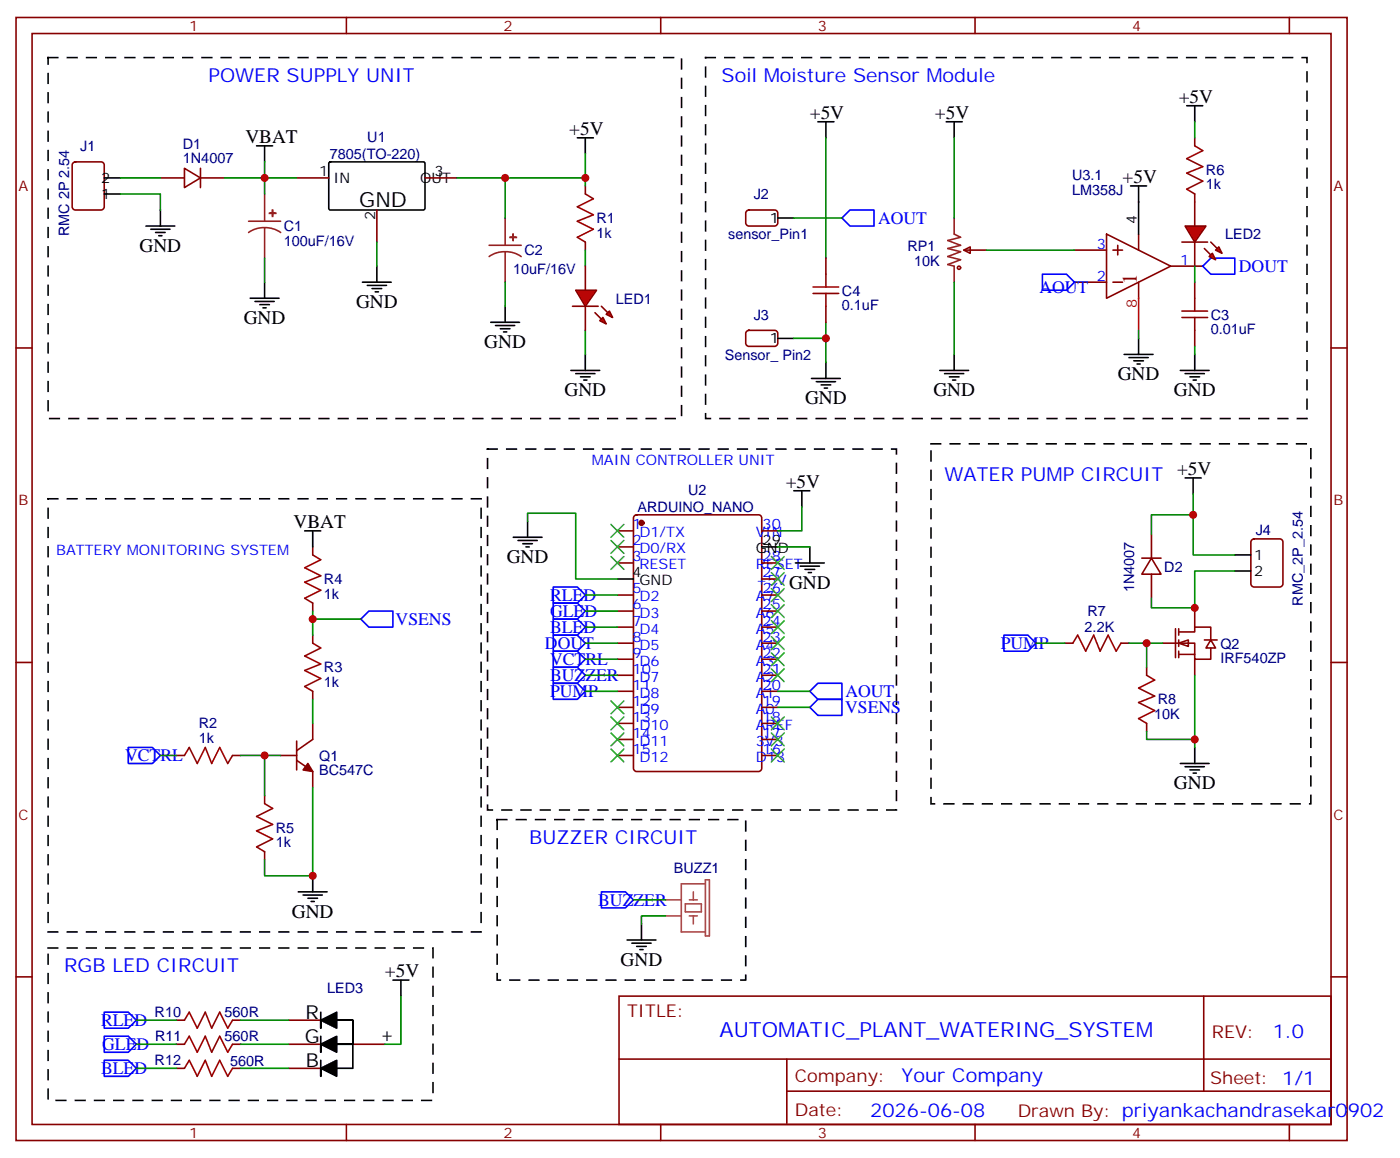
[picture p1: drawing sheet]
<svg xmlns="http://www.w3.org/2000/svg" width="308mm" height="255mm" viewBox="0 0 308 255" stroke-linecap="round" stroke-linejoin="round" font-family="sans-serif">
<g fill="none" stroke="#870000" stroke-width=".35">
<path d="M3.5 3.8h292.8v247h-292.8zM7.1 7.4h285.7v239.9h-285.7zM76.2 3.8v3.6M145.3 3.8v3.6M214.5 3.8v3.6M283.6 3.8v3.6M16.1 35.8l.5-.2h5.6a.71 .71 0 0 1 .7 .7v9.2a.76 .76 0 0 1-.7 .7h-5.6a.76 .76 0 0 1-.7-.7v-9.2zM35.3 39.1h5.3M40.6 37l3.5 2.1-3.5 2.1zM44.1 37v4.2M44.1 39.1h5.3M65.3 39.1h7"/>
<path d="M93.5 39.1h7M82.9 46.2v7M128.8 40.9v1.8M128.8 53.2v1.8M164.3 46.4l.4-.2h5.7a.71 .71 0 0 1 .7 .7v2.1a.76 .76 0 0 1-.7 .7h-5.7a.76 .76 0 0 1-.7-.7v-2.1zM212 55l1.4-.7v1.4zM212 55h5M236.4 55h7M243.4 51.5l14.1 7-14.1 7.1zM244.8 55h2.1M245.9 53.9v2.2M250.5 51.5v3.5"/>
<path d="M257.5 58.5h7.1M3.5 76.5h3.6M164.3 72.8l.4-.2h5.7a.71 .71 0 0 1 .7 .7v2.2a.76 .76 0 0 1-.7 .7h-5.7a.76 .76 0 0 1-.7-.7v-2.2zM236.4 62.1h7M244.8 62.1h2.1M250.5 62.1v3.5M292.8 76.5h3.5M135.8 116.7h3.5M139.6 113.4l.5-.2h26.8a.71 .71 0 0 1 .7 .7v55a.76 .76 0 0 1-.7 .8h-26.8a.76 .76 0 0 1-.8-.8v-55zM167.6 116.7h3.5M68.8 120.3v1.7M68.8 132.6v1.8"/>
<path d="M68.8 139.7v1.7M135.8 120.3h3.5M135.8 123.8h3.5M135.8 130.8h3.5M135.8 134.4h3.5M135.8 137.9h3.5M167.6 123.8h3.5M167.6 130.8h3.5M167.6 134.4h3.5M167.6 137.9h3.5M167.6 127.3h3.5M3.5 145.7h3.6"/>
<path d="M68.8 152v1.8M68.8 159.1v3.5l-3.5 2.5M135.8 141.4h3.5M135.8 145h3.5M135.8 148.5h3.5M135.8 152h3.5M135.8 155.5h3.5M135.8 159.1h3.5M167.6 141.4h3.5M167.6 145h3.5M167.6 148.5h3.5M167.6 152h3.5"/>
<path d="M167.6 155.5h3.5M167.6 159.1h3.5M292.8 145.7h3.5M38.8 166.1h1.8M51.2 166.1h1.7M58.2 174.9v1.8M61.7 166.1h3.6M65.3 167.2l3.5 2.5v3.5M65.3 162.9v6.4M135.8 166.1h3.5M135.8 162.6h3.5M167.6 166.1h3.5"/>
<path d="M167.6 162.6h3.5M58.2 187.3v1.8M3.5 214.8h3.6M136.2 219h156.6v28.3h-156.6zM264.8 219.1v20.8M292.8 214.8h3.5M136.2 232.9h156.5M173.1 239.9h119.6M173.1 232.9v14.1M76.2 247.3v3.5M145.3 247.3v3.5M214.5 247.3v3.5"/>
<path d="M283.6 247.3v3.5"/>
</g>
<g fill="none" stroke="#000" stroke-width=".35">
<path d="M22.9 39.1h3.6M56.4 32.1h3.6M58.2 32.1v3.5M72.4 35.8l.3-.2h20.6l.2 .3-.1 10.1-.3 .2-20.6-.1-.2-.3zM127 30.3h3.5M128.8 30.3v3.5M208.1 26.8h3.6M209.9 26.8v3.5M22.9 42.7h3.6M32.1 49.7h6.4M33.2 50.4h4.2M34.2 51.1h2.1"/>
<path d="M34.9 51.8h.7M35.3 46.2v3.5M82.9 58.5v3.6M171.1 47.9h3.5M250.5 44.4v7.1M55 65.6h6.4M56.1 66.3h4.2M57.1 67h2.2M57.9 67.7h.7M58.2 62.1v3.5M79.7 62.1h6.4M80.8 62.8h4.2"/>
<path d="M81.8 63.5h2.2M82.5 64.2h.8M107.9 70.9h6.4M109 71.6h4.2M110.1 72.3h2.1M110.8 73h.7M111.1 67.3v3.6M128.8 77.9v3.6M171.1 74.4h3.5M181.7 79.7v3.5M209.9 77.9v3.6M247.3 77.9h6.3"/>
<path d="M248.4 78.6h4.2M249.4 79.3h2.1M250.5 74.4v3.5M125.6 81.5h6.3M126.6 82.2h4.3M127.7 82.9h2.1M128.4 83.6h.7M178.5 83.2h6.4M179.6 83.9h4.2M180.6 84.6h2.1M181.3 85.3h.7M206.7 81.5h6.4"/>
<path d="M207.8 82.2h4.2M208.8 82.9h2.2M209.5 83.6h.8M250.1 80h.7M67 116.7h3.6M68.8 116.7v3.6M112.9 118.1h6.3M113.9 118.9h4.3M115 119.6h2.1M116.1 114.6v3.5M115.7 120.3h.7M135.8 127.3h3.5"/>
<path d="M167.6 120.3h3.5M65.6 196.1h6.4M66.7 196.8h4.2M67.7 197.5h2.1M68.4 198.2h.7M68.8 192.6v3.5"/>
</g>
<g fill="none" stroke="#008700" stroke-width=".35">
<path d="M26.5 39.1h8.8M58.2 35.6v3.5h-8.8M65.3 39.1h-7.1v3.6M26.5 42.7h8.8v3.5M58.2 56.8v5.3M82.9 53.2v5.3M128.8 55v3.5M217 55h19.4M111.1 62.1v5.2M128.8 72.6v5.3M174.6 74.4h7.1M181.7 70.9v8.8"/>
<path d="M209.9 62.1v15.8M116.1 114.6v-1.7h10.5v14.4h9.2M68.8 134.4v5.3M68.8 136.1h10.6M128.8 130.8h7M128.8 134.4h7M128.8 137.9h7M68.8 153.8v5.3M128.8 141.4h7M52.9 166.1h8.8M58.2 166.1v8.8M68.8 173.2v19.4h-10.6v-3.5"/>
</g>
<path d="M54.7 48.6h7M58.2 50.1l-1.8 .2-1.7 .8M58.2 50.1l1.9 .2 1.6 .8M58.2 42.7v5.9M58.2 50.1v6.7M107.6 53.9h7.1M111.1 55.4l-1.8 .2-1.7 .8M111.1 55.4l1.9 .2 1.7 .8M111.1 47.9v6M111.1 55.4v6.7M209.9 47.9v3.6l1.4 .7-2.8 .7 2.8 1-2.8 .7 2.8 .8-2.8 1 2.8 .7-2.8 1.1 1.4 .3v3.6" fill="none" stroke="#8c2424" stroke-width=".35"/>
<g fill="#8c2424" stroke="#8c2424" stroke-width=".35">
<path d="M59.3 46.9h1.4z"/>
<path d="M59.9 46.2l.1 1.4z"/>
<path d="M112.2 52.2h1.4z"/>
<path d="M112.9 51.5v1.4z"/>
</g>
<g fill="none" stroke="#a10000" stroke-width=".35">
<path d="M128.8 42.7l1.7 1-3.5 1.8 3.5 1.7-3.5 1.4 3.5 1.8-3.5 1.8 1.8 1M68.8 122l1.8 1.1-3.6 1.7 3.6 1.8-3.6 1.4 3.6 1.8-3.6 1.8 1.8 1M68.8 141.4l1.8 1.1-3.6 1.8 3.6 1.7-3.6 1.4 3.6 1.8-3.6 1.8 1.8 1M40.6 166.1l1-1.7 1.8 3.5 1.8-3.5 1.4 3.5 1.7-3.5 1.8 3.5 1.1-1.8M58.2 176.7l1.8 1.1-3.6 1.7 3.6 1.8-3.6 1.4 3.6 1.8-3.6 1.7 1.8 1.1"/>
<circle cx="211" cy="58.9" r=".35"/>
</g>
<path d="M10.6 12.7h139.3v79.3h-139.3zM107.2 98.7h90v79.4h-90zM10.6 109.7h95.2v95.2h-95.2z" fill="none" stroke="#000" stroke-width=".35" stroke-dasharray="2.1 2.1"/>
<path d="M185.2 47.9l1.8-1.7h5.3v3.5h-5.3zM266.3 56.8h5.3v3.5h-5.3l-1.7-1.8zM229.3 60.3h5.3l1.8 1.8-1.8 1.7h-5.3zM79.4 136.1l1.7-1.7h5.3v3.5h-5.3zM121.7 139.7h5.3l1.8 1.7-1.8 1.8h-5.3zM121.7 136.1h5.3l1.8 1.8-1.8 1.8h-5.3zM121.7 132.6h5.3l1.8 1.8-1.8 1.7h-5.3zM121.7 129.1h5.3l1.8 1.7-1.8 1.8h-5.3zM28.2 164.4h5.3l1.8 1.7-1.8 1.8h-5.3z" fill="none" stroke="#00f" stroke-width=".35"/>
<g fill="#870000" stroke="#870000" stroke-width=".35">
<path d="M67.7 167.9l1.1 1.8-2.1-.4z"/>
<circle cx="141.1" cy="115" r=".53"/>
</g>
<g fill="none" stroke="#3c3" stroke-width=".35">
<path d="M134.4 115.3l2.8 2.8M134.4 118.9l2.8 2.8M137.2 115.3l-2.8 2.8M137.2 118.9l-2.8 2.8M134.4 122.4l2.8 2.8M137.2 122.4l-2.8 2.8M169.7 122.4l2.8 2.8M169.7 133l2.8 2.8M172.5 122.4l-2.8 2.8M172.5 133l-2.8 2.8M134.4 154.1l2.8 2.9M134.4 157.7l2.8 2.8"/>
<path d="M137.2 154.1l-2.8 2.9M137.2 157.7l-2.8 2.8M169.7 143.5l2.8 2.9M169.7 147.1l2.8 2.8M169.7 157.7l2.8 2.8M172.5 143.5l-2.8 2.9M172.5 147.1l-2.8 2.8M172.5 157.7l-2.8 2.8M134.4 161.2l2.8 2.8M134.4 164.7l2.8 2.8M137.2 161.2l-2.8 2.8M137.2 164.7l-2.8 2.8"/>
<path d="M169.7 161.2l2.8 2.8M169.7 164.7l2.8 2.8M172.5 161.2l-2.8 2.8M172.5 164.7l-2.8 2.8"/>
</g>
<path d="M250.5 65.6v7" fill="none" stroke="#f00" stroke-width=".35"/>
<g fill="#fff" stroke="#870000" stroke-width=".35">
<path d="M259.3 141.4l2.1-.7v1.4z"/>
<path d="M266.3 140.7l1.1 1.8h-2.1z"/>
</g>
<g fill="none" stroke="#870000" stroke-width=".35">
<path d="M262.8 30.3v1.8M181.7 56.8v3.5M262.8 42.7v1.7M181.7 67.3v3.6M253.3 117.4v5.3M275.4 118.7l.5-.2h5.6a.71 .71 0 0 1 .7 .7v9.2a.76 .76 0 0 1-.7 .7h-5.6a.76 .76 0 0 1-.7-.7v-9.2zM251.2 122.7h4.2M253.3 122.7l2.1 3.6h-4.2zM253.3 126.3v5.3M258.6 138.3v6.3M259.3 139h3.5v-1.1h3.5v2.8M259.3 138.3v1.4"/>
<path d="M262.8 134.4v3.5M234.2 141.4h1.8M246.6 141.4h1.8M252.2 146.7v1.8M252.2 159.1v1.7M255.8 141.4h7v3.6h3.5v-2.5M259.3 143.9h3.5M259.3 140.7v1.4M259.3 143.2v1.4M262.8 145v3.5M264.9 140.7h2.9M38.8 224.3h1.8"/>
<path d="M38.8 229.6h1.8M38.8 234.9h1.8M51.2 224.3h1.7M51.2 229.6h1.7M51.2 234.9h1.7M63.5 224.3h7.1M63.5 229.6h7.1M63.5 234.9h7.1M77.6 229.6h7.1"/>
</g>
<g fill="none" stroke="#000" stroke-width=".35">
<path d="M179.9 26.8h3.5M181.7 26.8v3.5M248.7 40.9h3.5M250.5 40.9v3.5M174.6 107.9h3.6M176.4 107.9v3.5M260.7 105.1h3.5M262.5 105.1v3.5M175 123.8h6.3M176 124.5h4.3M177.1 125.2h2.1M177.8 125.9h.7"/>
<path d="M178.2 120.3v3.5M271.6 122h3.6M271.6 125.6h3.6M259.6 167.9h6.4M260.7 168.6h4.2M261.8 169.3h2.1M262.5 170h.7M262.8 164.4v3.5M86.4 215.5h3.6M88.2 215.5v3.5M137.9 206.7h6.4M139 207.4h4.2"/>
<path d="M140.1 208.1h2.1M140.8 208.8h.7M141.1 203.2v3.5M77.6 229.6v-5.3h-3.5h3.5v5.3h-3.5h3.5v5.3h-3.5"/>
</g>
<g fill="none" stroke="#008700" stroke-width=".35">
<path d="M100.5 39.1h10.6v8.8M111.1 39.1h17.7M128.8 33.8v7.1M181.7 30.3v26.5M209.9 30.3v17.6M174.6 47.9h10.6M176.4 111.4v5.3h-5.3M262.5 108.6v13.4h9.1M262.5 113.2h-9.2v4.2M171.1 120.3h7.1M253.3 131.6v2.1h9.5M271.6 125.6h-8.8v8.8"/>
<path d="M128.8 148.5h7M128.8 152h7M128.8 145h7M171.1 155.5h7.1M171.1 152h7.1M227.9 141.4h6.3M248.4 141.4h3.8v5.3M252.2 141.4h3.6M262.8 148.5v15.9M35.3 166.1h3.5M252.2 160.8v1.8h10.6M139.3 197.9h7.1"/>
<path d="M88.2 219v10.6h-3.5M146.4 201.4h-5.3v1.8M30 224.3h8.8M30 229.6h8.8M30 234.9h8.8M52.9 224.3h10.6M52.9 229.6h10.6M52.9 234.9h10.6"/>
</g>
<path d="M262.8 32.1l1.8 1-3.5 1.8 3.5 1.8-3.5 1.4 3.5 1.7-3.5 1.8 1.7 1.1M178.9 64.5h5.6M178.9 63.1h5.6M181.7 60.3v2.8M181.7 64.5v2.8M236 141.4l1.1-1.7 1.7 3.5 1.8-3.5 1.4 3.5 1.8-3.5 1.7 3.5 1.1-1.8M252.2 148.5l1.8 1-3.5 1.8 3.5 1.8-3.5 1.4 3.5 1.7-3.5 1.8 1.7 1.1M40.6 224.3l1-1.7 1.8 3.5 1.8-3.5 1.4 3.5 1.7-3.5 1.8 3.5 1.1-1.8M40.6 229.6l1-1.7 1.8 3.5 1.8-3.5 1.4 3.5 1.7-3.5 1.8 3.5 1.1-1.8M40.6 234.9l1-1.7 1.8 3.5 1.8-3.5 1.4 3.5 1.7-3.5 1.8 3.5 1.1-1.8" fill="none" stroke="#a10000" stroke-width=".35"/>
<path d="M220.8 139.7h5.3l1.8 1.7-1.8 1.8h-5.3zM121.7 146.7h5.3l1.8 1.8-1.8 1.7h-5.3zM121.7 150.2h5.3l1.8 1.8-1.8 1.8h-5.3zM121.7 143.2h5.3l1.8 1.8-1.8 1.7h-5.3zM178.2 155.5l1.7-1.7h5.3v3.5h-5.3zM178.2 152l1.7-1.8h5.3v3.6h-5.3zM132.3 196.1h5.3l1.7 1.8-1.7 1.7h-5.3zM22.9 222.6h5.3l1.8 1.7-1.8 1.8h-5.3zM22.9 227.9h5.3l1.8 1.7-1.8 1.8h-5.3zM22.9 233.2h5.3l1.8 1.7-1.8 1.8h-5.3z" fill="none" stroke="#00f" stroke-width=".35"/>
<path d="M155.2 12.7h132.3v79.3h-132.3zM204.8 97.6h83.6v79.2h-83.6zM109.4 180.2h54.6v35.3h-54.6zM10.6 208.5h84.6v33.5h-84.6z" fill="none" stroke="#000" stroke-width=".35" stroke-dasharray="2.1 2.1"/>
<path d="M70.6 222.6v3.5v-1.8l3.5-1.7v3.5l-3.5-1.8zM70.6 227.9v3.5v-1.8l3.5-1.7v3.5l-3.5-1.8zM70.6 233.2v3.5v-1.8l3.5-1.7v3.5l-3.5-1.8z" fill="#000" stroke="#000" stroke-width=".35"/>
<path d="M146.4 197.9h3.5M150.8 198.8h3.5v1.7h-3.5zM151.6 197.9h1.8M152.5 196.1v1.8M155.2 194.3h-5.3v10.6h5.3M155.2 193.5h.8v12.3h-.8zM146.4 201.4h3.5M151.6 201.4h1.8M152.5 201.4v1.8" fill="none" stroke="#a64a4a" stroke-width=".35"/>
<path d="M169.7 129.4l2.8 2.9M169.7 136.5l2.8 2.8M169.7 125.9l2.8 2.8M172.5 129.4l-2.8 2.9M172.5 136.5l-2.8 2.8M172.5 125.9l-2.8 2.8M169.7 140l2.8 2.8M172.5 140l-2.8 2.8" fill="none" stroke="#3c3" stroke-width=".35"/>
<g fill="#f00" stroke="#870000" stroke-width=".35">
<path d="M260.7 49.7h4.6l-2.5 3.5z"/>
<path d="M260 53.2h5.6z"/>
</g>
<g fill="#870000" stroke="#870000" stroke-width=".35">
<path d="M266.3 53.2l1.5 1.4z"/>
<path d="M264.9 54.6l1.4 1.5z"/>
</g>
<g fill="#f00" stroke="#870000" stroke-width=".35">
<path d="M267.4 55l.7-.7 .7 1.4z"/>
<path d="M266 56.4l.7-.7 .7 1.4z"/>
</g>
<path d="M262.8 44.4v5.3M262.8 53.2v5.3M262.8 62.1v3.5M262.8 72.6v3.6" fill="none" stroke="#870000" stroke-width=".35"/>
<path d="M261.1 23.2h3.5M262.8 23.2v3.6M262.8 77.9v3.6M259.6 81.5h6.4M260.7 82.2h4.2M261.8 82.9h2.1M262.5 83.6h.7" fill="none" stroke="#000" stroke-width=".35"/>
<path d="M262.8 26.8v3.5M262.8 58.5v3.6M250.5 72.6v1.8M262.8 76.2v1.7" fill="none" stroke="#008700" stroke-width=".35"/>
<path d="M260 69.8h5.6M260 68.4h5.6M262.8 65.6v2.8M262.8 69.8v2.8" fill="none" stroke="#a10000" stroke-width=".35"/>
<g fill="#f00" stroke="#870000" stroke-width=".35">
<path d="M126.6 63.8h4.6l-2.4 3.5z"/>
<path d="M125.9 67.3h5.7z"/>
</g>
<g fill="#870000" stroke="#870000" stroke-width=".35">
<path d="M132.3 67.3l1.4 1.5z"/>
<path d="M130.9 68.8l1.4 1.4z"/>
</g>
<g fill="#f00" stroke="#870000" stroke-width=".35">
<path d="M133.3 69.1l.8-.7 .7 1.4z"/>
<path d="M131.9 70.5l.7-.7 .7 1.4z"/>
</g>
<path d="M128.8 58.5v5.3M128.8 67.3v5.3" fill="none" stroke="#870000" stroke-width=".35"/>
<g fill="#c00">
<circle cx="58.2" cy="39.1" r=".88"/>
<circle cx="68.8" cy="136.1" r=".88"/>
<circle cx="58.2" cy="166.1" r=".88"/>
<circle cx="68.8" cy="192.6" r=".88"/>
<circle cx="181.7" cy="74.4" r=".88"/>
<circle cx="262.8" cy="133.7" r=".88"/>
<circle cx="262.8" cy="162.6" r=".88"/>
<circle cx="262.5" cy="113.2" r=".88"/>
<circle cx="252.2" cy="141.4" r=".88"/>
<circle cx="128.8" cy="39.1" r=".88"/>
<circle cx="111.1" cy="39.1" r=".88"/>
</g>
<text font-size="4.6" x="79" y="45.5">GND</text>
<text font-size="4.6" fill="#800" x="250.1" y="62.3" transform="rotate(-90 250.1 62.3)">1</text>
<text font-size="4.6" fill="#00f" x="158.3" y="228.1">AUTOMATIC_PLANT_WATERING_SYSTEM</text>
<g font-size="4.2" fill="#00f">
<text x="45.9" y="18">POWER SUPPLY UNIT</text>
<text x="158.7" y="18">Soil Moisture Sensor Module</text>
<text x="207.8" y="105.8">WATER PUMP CIRCUIT</text>
<text x="116.4" y="185.5">BUZZER CIRCUIT</text>
<text x="14.1" y="213.7">RGB LED CIRCUIT</text>
<text x="280" y="228.3">1.0</text>
<text x="198.3" y="237.9">Your Company</text>
<text x="191.4" y="245.7">2026-06-08</text>
</g>
<g font-size="4.2">
<text x="259.3" y="22.5">+5V</text>
<text x="125.2" y="29.6">+5V</text>
<text x="178.2" y="26.1">+5V</text>
<text x="205.7" y="26.1">+5V</text>
<text x="54" y="31.4">VBAT</text>
<text x="246.9" y="40.2">+5V</text>
<text x="30.7" y="55.4">GND</text>
<text x="53.6" y="71.2">GND</text>
<text x="78.3" y="67.7">GND</text>
<text x="106.5" y="76.5">GND</text>
<text x="245.9" y="83.6">GND</text>
<text x="124.2" y="87.1">GND</text>
<text x="177.1" y="88.9">GND</text>
<text x="205.3" y="87.1">GND</text>
<text x="258.2" y="87.1">GND</text>
<text x="172.9" y="107.2">+5V</text>
<text x="258.9" y="104.4">+5V</text>
<text x="64.6" y="116">VBAT</text>
<text x="111.5" y="123.8">GND</text>
<text x="173.6" y="129.4">GND</text>
<text x="258.2" y="173.5">GND</text>
<text x="64.2" y="201.8">GND</text>
<text x="84.7" y="214.8">+5V</text>
<text x="136.5" y="212.3">GND</text>
<text x="67.2" y="224">R</text>
<text x="67.1" y="229.4">G</text>
<text x="86.3" y="229.6" transform="rotate(-90 86.3 229.6)">+</text>
<text x="67.3" y="234.5">B</text>
</g>
<g font-size="3.9" fill="#00f">
<text x="193.2" y="49.3">AOUT</text>
<text x="272.5" y="59.9">DOUT</text>
<text x="228.6" y="64.4">AOUT</text>
<text x="87" y="137.3">VSENS</text>
<text x="121" y="135.6">GLED</text>
<text x="121" y="132.1">RLED</text>
<text x="119.9" y="142.7">DOUT</text>
<text x="121" y="139.2">BLED</text>
<text x="220.1" y="142.7">PUMP</text>
<text x="121" y="149.8">BUZZER</text>
<text x="121" y="146.2">VCTRL</text>
<text x="121" y="153.3">PUMP</text>
<text x="186" y="153.3">AOUT</text>
<text x="185.9" y="156.9">VSENS</text>
<text x="27.5" y="167.4">VCTRL</text>
<text x="131.6" y="199.1">BUZZER</text>
<text x="22.2" y="225.6">RLED</text>
<text x="22.5" y="230.9">GLED</text>
<text x="22.2" y="236.1">BLED</text>
</g>
<g font-size="3.9" fill="#800">
<text x="137.9" y="223.6">TITLE:</text>
<text x="266.6" y="228.3">REV:</text>
<text x="174.8" y="237.8">Company:</text>
<text x="266.2" y="238.4">Sheet: 1/1</text>
<text x="174.8" y="245.5">Date:</text>
<text x="223.9" y="245.6">Drawn By: priyankachandrasekar0902</text>
</g>
<g font-size="3.2" fill="#800">
<text x="41.6" y="6.8">1</text>
<text x="110.8" y="6.8">2</text>
<text x="179.9" y="6.8">3</text>
<text x="249.1" y="6.8">4</text>
<text x="4.1" y="41.9">A</text>
<text x="293.3" y="41.9">A</text>
<text x="4.1" y="111.1">B</text>
<text x="293.3" y="111.1">B</text>
<text x="4.1" y="180.2">C</text>
<text x="293.3" y="180.2">C</text>
<text x="41.6" y="250.3">1</text>
<text x="110.8" y="250.3">2</text>
<text x="179.9" y="250.3">3</text>
<text x="249.1" y="250.3">4</text>
</g>
<g font-size="3.2" fill="#000080">
<text x="17.7" y="33.2">J1</text>
<text x="40.2" y="35.9">1N4007</text>
<text x="40.2" y="32.8">D1</text>
<text x="72.6" y="35">7805(TO-220)</text>
<text x="80.8" y="31.2">U1</text>
<text x="235.8" y="39.7">U3.1</text>
<text x="265.3" y="41.7">1k</text>
<text x="265.3" y="38.5">R6</text>
<text x="165.8" y="43.8">J2</text>
<text x="235.8" y="42.8">LM358J</text>
<text x="15.2" y="51.9" transform="rotate(-90 15.2 51.9)">RMC 2P 2.54</text>
<text x="62.4" y="54">100uF/16V</text>
<text x="62.4" y="50.8">C1</text>
<text x="131.2" y="52.3">1k</text>
<text x="131.2" y="49.1">R1</text>
<text x="160.2" y="52.6">sensor_Pin1</text>
<text x="269.5" y="52.6">LED2</text>
<text x="115.4" y="56.2">C2</text>
<text x="199.6" y="55.2">RP1</text>
<text x="201.1" y="58.5">10K</text>
<text x="112.9" y="60.3">10uF/16V</text>
<text x="185.2" y="65">C4</text>
<text x="135.5" y="66.8">LED1</text>
<text x="165.8" y="70.3">J3</text>
<text x="185.2" y="68.2">0.1uF</text>
<text x="266.3" y="70.3">C3</text>
<text x="266.3" y="73.5">0.01uF</text>
<text x="159.4" y="79.1">Sensor_ Pin2</text>
<text x="140.3" y="112.6">ARDUINO_NANO</text>
<text x="151.4" y="108.8">U2</text>
<text x="276.2" y="117.6">J4</text>
<text x="256.1" y="125.7">D2</text>
<text x="71.3" y="131.6">1k</text>
<text x="71.3" y="128.4">R4</text>
<text x="249.5" y="130.3" transform="rotate(-90 249.5 130.3)">1N4007</text>
<text x="239.2" y="135.4">R7</text>
<text x="286.6" y="133.2" transform="rotate(-90 286.6 133.2)">RMC_2P_2.54</text>
<text x="238.6" y="139">2.2K</text>
<text x="268.5" y="142.7">Q2</text>
<text x="71.3" y="147.8">R3</text>
<text x="268.5" y="145.8">IRF540ZP</text>
<text x="71.3" y="151">1k</text>
<text x="254.7" y="154.9">R8</text>
<text x="43.8" y="160.1">R2</text>
<text x="253.9" y="158.1">10K</text>
<text x="43.8" y="163.3">1k</text>
<text x="70.2" y="167.2">Q1</text>
<text x="70.2" y="170.4">BC547C</text>
<text x="60.7" y="183.2">R5</text>
<text x="60.7" y="186.3">1k</text>
<text x="148.2" y="191.9">BUZZ1</text>
<text x="72" y="218.3">LED3</text>
<text x="34" y="223.7">R10</text>
<text x="49.4" y="223.7">560R</text>
<text x="34.1" y="229">R11</text>
<text x="49.4" y="229">560R</text>
<text x="34" y="234.3">R12</text>
<text x="50.6" y="234.3">560R</text>
</g>
<g font-size="3.2">
<text x="22.2" y="40.2">2</text>
<text x="70.2" y="38.8">1</text>
<text x="73.4" y="40.2">IN</text>
<text x="92.4" y="40.2">OUT</text>
<text x="95.6" y="38.8">3</text>
<text x="22.2" y="43.7">1</text>
<text x="82.5" y="48.3" transform="rotate(-90 82.5 48.3)">2</text>
<text x="169.3" y="49">1</text>
<text x="250.1" y="49.4" transform="rotate(-90 250.1 49.4)">4</text>
<text x="169.3" y="75.5">1</text>
<text x="167.7" y="119.9">29</text>
<text x="166.3" y="121.7">GND</text>
<text x="275.9" y="123.1">1</text>
<text x="139.2" y="127">4</text>
<text x="140.7" y="128.7">GND</text>
<text x="275.9" y="126.6">2</text>
</g>
<g font-size="3.2" fill="#00f">
<text x="241.3" y="54.6">3</text>
<text x="259.6" y="58.2">1</text>
<text x="241.3" y="61.7">2</text>
<text x="130.2" y="102.3">MAIN CONTROLLER UNIT</text>
<text x="139.2" y="116.4">1</text>
<text x="139.2" y="119.9">2</text>
<text x="140.7" y="118.1">D1/TX</text>
<text x="166.3" y="118.1">VIN</text>
<text x="167.7" y="116.4">30</text>
<text x="12.3" y="122">BATTERY MONITORING SYSTEM</text>
<text x="139.2" y="123.4">3</text>
<text x="140.7" y="121.7">D0/RX</text>
<text x="140.7" y="125.2">RESET</text>
<text x="166.3" y="125.2">RESET</text>
<text x="167.7" y="123.4">28</text>
<text x="139.2" y="130.5">5</text>
<text x="166.3" y="128.7">+5V</text>
<text x="167.7" y="130.5">26</text>
<text x="167.7" y="127">27</text>
<text x="139.2" y="134">6</text>
<text x="139.2" y="137.5">7</text>
<text x="140.7" y="132.3">D2</text>
<text x="140.7" y="135.8">D3</text>
<text x="166.3" y="135.8">A6</text>
<text x="166.3" y="132.3">A7</text>
<text x="167.7" y="137.5">24</text>
<text x="167.7" y="134">25</text>
<text x="139.2" y="141.1">8</text>
<text x="140.7" y="139.3">D4</text>
<text x="140.7" y="142.8">D5</text>
<text x="166.3" y="142.8">A4</text>
<text x="166.3" y="139.3">A5</text>
<text x="167.7" y="141.1">23</text>
<text x="139.2" y="144.6">9</text>
<text x="139.2" y="148.1">10</text>
<text x="140.7" y="146.4">D6</text>
<text x="140.7" y="149.9">D7</text>
<text x="166.3" y="149.9">A2</text>
<text x="166.3" y="146.4">A3</text>
<text x="167.7" y="148.1">21</text>
<text x="167.7" y="144.6">22</text>
<text x="139.2" y="151.7">11</text>
<text x="139.2" y="155.2">12</text>
<text x="140.7" y="153.4">D8</text>
<text x="166.3" y="153.4">A1</text>
<text x="167.7" y="155.2">19</text>
<text x="167.7" y="151.7">20</text>
<text x="139.2" y="158.7">13</text>
<text x="140.7" y="157">D9</text>
<text x="140.7" y="160.5">D10</text>
<text x="166.3" y="160.5">AREF</text>
<text x="166.3" y="157">A0</text>
<text x="167.7" y="158.7">18</text>
<text x="139.2" y="162.2">14</text>
<text x="139.2" y="165.8">15</text>
<text x="140.7" y="164">D11</text>
<text x="140.7" y="167.5">D12</text>
<text x="166.3" y="167.5">D13</text>
<text x="166.3" y="164">3V3</text>
<text x="167.7" y="165.8">16</text>
<text x="167.7" y="162.2">17</text>
</g>
<text font-size="3.2" fill="#f00" x="250.1" y="67.7" transform="rotate(-90 250.1 67.7)">8</text>
</svg>
